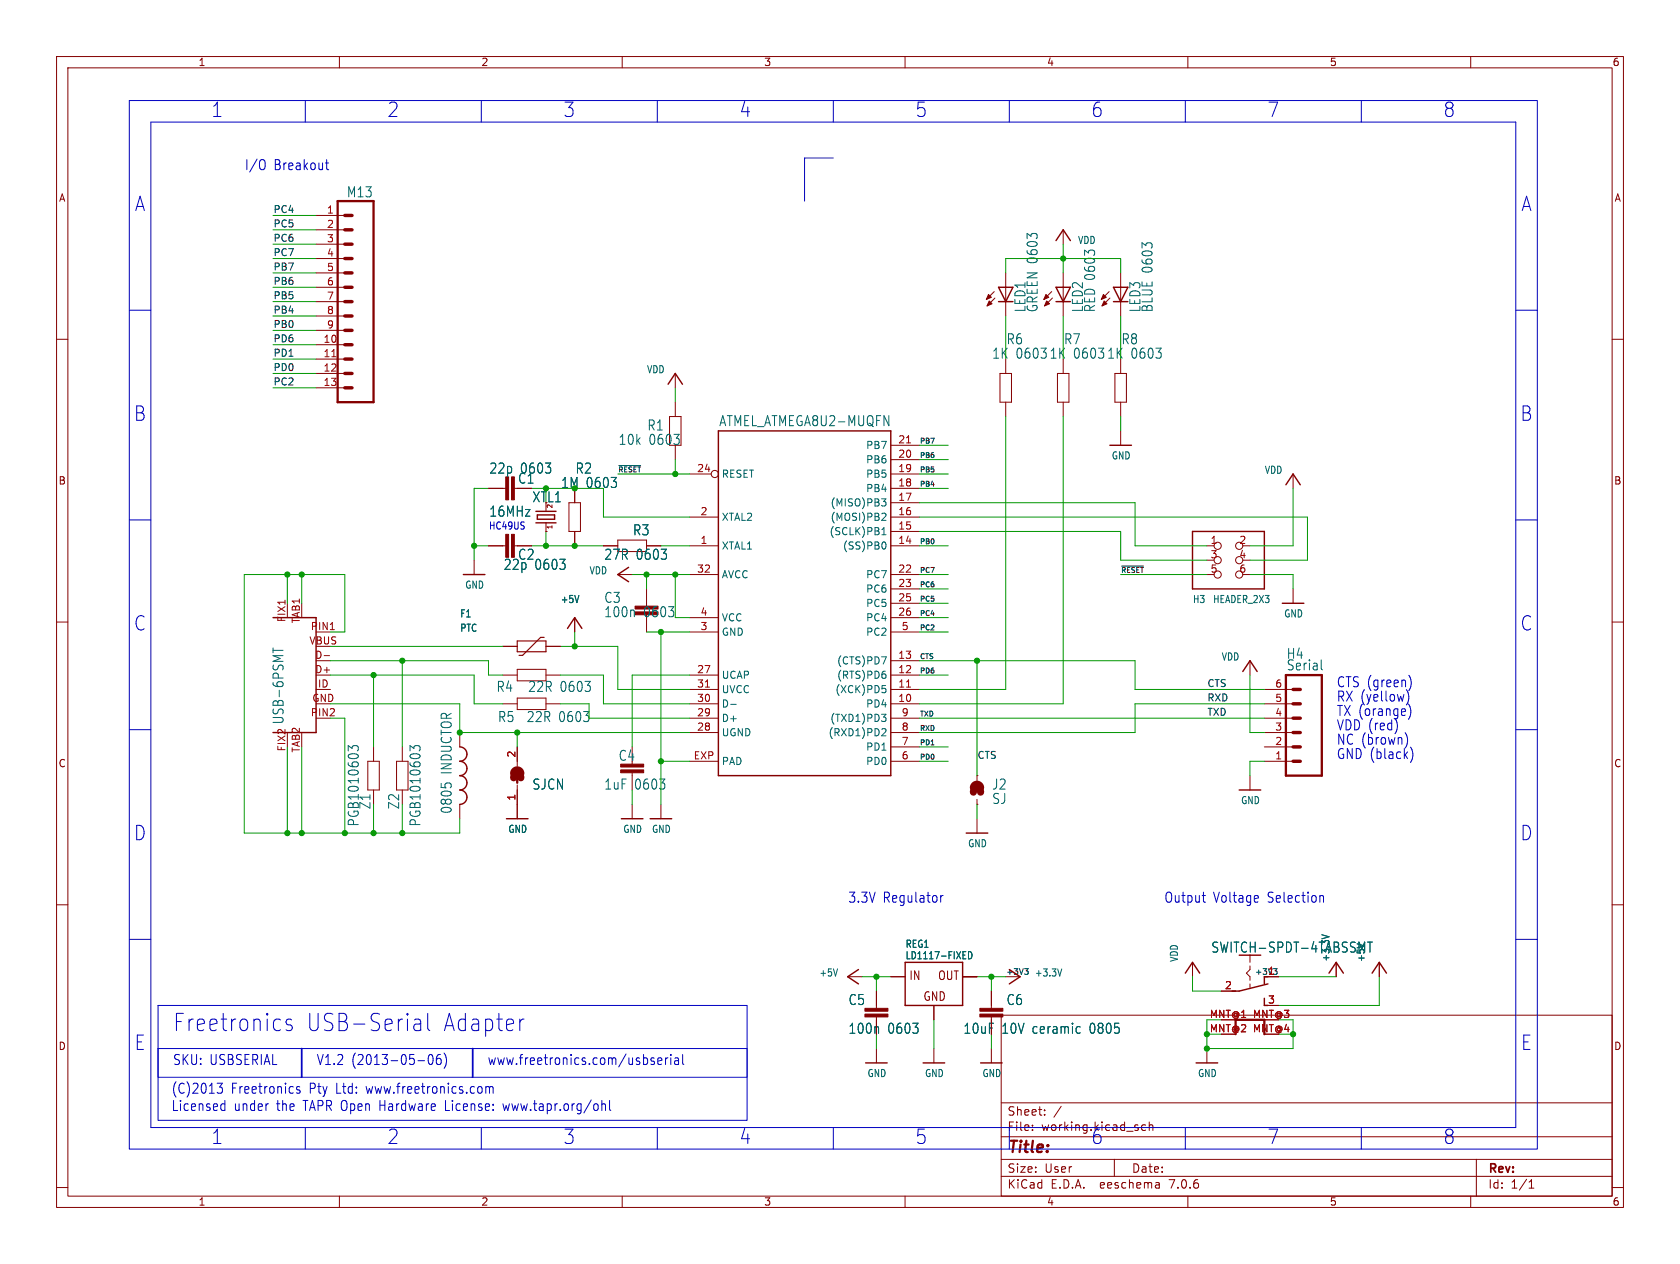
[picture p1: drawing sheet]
<svg xmlns="http://www.w3.org/2000/svg" width="297mm" height="224mm" viewBox="0 0 297 224" stroke-linecap="round" stroke-linejoin="round" font-family="sans-serif">
<g fill="none" stroke="#840000" stroke-width=".18">
<path d="M10 10h277v203.5h-277zM12 12h273v199.5h-273zM60 10v2M110 10v2M160 10v2M210 10v2M260 10v2M55.9 38.1h5.1M10 60h2M55.9 40.6h5.1M55.9 43.2h5.1M55.9 45.7h5.1"/>
<path d="M55.9 48.3h5.1M55.9 50.8h5.1M55.9 53.3h5.1M55.9 55.9h5.1M55.9 58.4h5.1M175.8 51.6l-1.4 1.4M175.9 52.7l-1.4 1.4M177.8 48.3v7.6M185.9 51.6l-1.4 1.4M186.1 52.7l-1.4 1.4M188 40.6v2.6M188 48.3v7.6"/>
<path d="M196.1 51.6l-1.4 1.4M196.2 52.7l-1.4 1.4M198.1 48.3v7.6M285 60h2M55.9 66h5.1M55.9 61h5.1M55.9 63.5h5.1M55.9 68.6h5.1M118.4 73.7h2v5h-2zM119.4 66v2.6M119.4 71.1v2.6M119.4 78.7v2.6"/>
<path d="M157.5 78.7h5.1M176.8 66h2v5.1h-2zM177.8 63.5v2.5M177.8 71.1v2.6M186.9 66h2.1v5.1h-2.1zM188 63.5v2.5M188 71.1v2.6M197.1 66h2v5.1h-2zM198.1 63.5v2.5M198.1 71.1v2.6M198.1 76.2v2.5M83.8 99.1v2.5"/>
<path d="M86.4 96.5h3M86.4 86.4h3M96.5 94h.1M96.5 88.9v1.5M96.5 92.5v1.5M100.6 88.9h2v5.1h-2zM101.6 86.4v2.5M101.6 94v2.5M106.7 96.5h2.5M109.2 95.5h5.1v2h-5.1zM114.3 96.5h2.5M121.9 96.5h5.1"/>
<path d="M121.9 91.4h5.1M121.9 83.8h3.8M157.5 96.5h5.1M157.5 94h5.1M157.5 91.4h5.1M157.5 88.9h5.1M157.5 86.4h5.1M157.5 83.8h5.1M157.5 81.3h5.1M213.4 96.5h1.2M213.4 99.1h1.2M219.7 96.5h1.3"/>
<path d="M219.7 99.1h1.3M228.6 83.8v2.6M10 110h2M55.9 116.8h2.5M88.9 119.4h2.5M88.9 114.3h2.5M91.4 118.4h5.1v2h-5.1zM96.5 119.4h2.6M96.5 114.3h2.6M101.6 109.2v2.6M109.2 101.6h2.6M114.3 104.1v3.1"/>
<path d="M114.3 109.2v2.6M121.9 101.6h5.1M121.9 119.4h5.1M121.9 109.2h5.1M121.9 111.8h5.1M157.5 101.6h5.1M157.5 119.4h5.1M157.5 116.8h5.1M157.5 104.1h5.1M157.5 106.7h5.1M157.5 109.2h5.1M157.5 111.8h5.1"/>
<path d="M213.4 101.6h1.2M219.7 101.6h1.3M221 116.8v2.6M228.6 104.1v2.6M285 110h2M55.9 121.9h2.5M65 134.6h2.1v5.1h-2.1zM66 132.1v2.5M66 139.7v2.5M70.1 134.6h2v5.1h-2zM71.1 132.1v2.5M71.1 139.7v2.5"/>
<path d="M81.3 129.5v2.6M88.9 124.5h2.5M91.4 123.4h5.1v2.1h-5.1zM91.4 132.1v3.4M91.4 138.8v6M96.5 124.5h2.6M111.8 136.7v3M121.9 134.6h5.1M121.9 129.5h5.1M121.9 127h5.1M121.9 124.5h5.1M121.9 121.9h5.1"/>
<path d="M157.5 134.6h5.1M157.5 132.1h5.1M157.5 129.5h5.1M157.5 127h5.1M157.5 124.5h5.1M157.5 121.9h5.1M172.7 137.2h.1M172.7 137.2v.8M221 137.2v2.5M223.5 134.6h5.1M223.5 132.1h5.1M223.5 129.5h5.1"/>
<path d="M223.5 127h5.1M223.5 124.5h5.1M223.5 121.9h5.1M10 160h2M81.3 142.2v2.6M111.8 142.2v2.6M116.8 142.2v2.6M172.7 142.2h.1M172.7 141.4v.8M172.7 144.8v2.5M285 160h2M149.9 172.7h2.5"/>
<path d="M154.9 175.3v3M154.9 179.8v3.1M157.5 172.7h2.5M165.1 177.8v2.5M170.2 172.7h2.5M175.3 175.3v3M175.3 179.8v3.1M177 179.5h108v32h-108zM177.8 172.7h2.5M210.8 170.2v2.5M215.9 175.3h2.5M221 168.9v1.3"/>
<path d="M221 170.8v.6l-.7 .7 .7 .6v.7M221 174v.6M223.5 172.7h2.6M223.5 177.8h2.6M236.2 170.2v2.5M243.8 170.2v2.5M154.9 185.4v2.6M165.1 185.4v2.6M175.3 185.4v2.6M177 195h108M182.5 199.8v.1M182.5 199v.1"/>
<path d="M184.7 197.1v.1M184.7 196.3v.1M187.6 195.6l-1.3 2M202.5 199l-.4-.1-.3 .3v.4l.2 .2h.5M203.2 199l.2-.1 .3 .1 .1 .9M203.2 198.4v1.5M213.4 185.4v2.6M10 210h2M60 211.5v2M110 211.5v2M160 211.5v2M177 208h108"/>
<path d="M177 205h108M177 201h108M197 205v3M204.9 209.2l.1 .9M205 210l-.2 .1M205 209.5h-.2M210 211.5v2M260 211.5v2M261 205v6.5M270.3 210.1h.9M270.3 209l.4-.4v1.5M285 210h2"/>
<circle cx="126.4" cy="83.8" r=".63"/>
<circle cx="215.3" cy="96.5" r=".63"/>
<circle cx="215.3" cy="99.1" r=".63"/>
<circle cx="219.1" cy="96.5" r=".63"/>
<circle cx="219.1" cy="99.1" r=".63"/>
<circle cx="215.3" cy="101.6" r=".63"/>
<circle cx="219.1" cy="101.6" r=".63"/>
</g>
<g fill="#840000" stroke="#840000" stroke-width=".18">
<path d="M173.2 179.3h4.1v.5h-4.1z"/>
<path d="M173.2 178.3h4.1v.5h-4.1z"/>
<path d="M152.9 179.3h4.1v.5h-4.1z"/>
<path d="M152.9 178.3h4.1v.5h-4.1z"/>
<path d="M109.7 136.1h4.1v.6h-4.1z"/>
<path d="M109.7 135.1h4.1v.5h-4.1z"/>
<path d="M112.3 108.2h4v.5h-4z"/>
<path d="M112.3 107.2h4v.5h-4z"/>
<path d="M90.4 94.5h.5v4.1h-.5z"/>
<path d="M89.4 94.5h.5v4.1h-.5z"/>
<path d="M90.4 84.3h.5v4.1h-.5z"/>
<path d="M89.4 84.3h.5v4.1h-.5z"/>
<path d="M195.1 52.1l.5 .5-.9 .4z"/>
<path d="M195.2 53.2l.5 .5-.9 .4z"/>
<path d="M174.8 52.1l.5 .5-.9 .4z"/>
<path d="M174.9 53.2l.5 .5-.9 .4z"/>
<path d="M184.9 52.1l.5 .5-.9 .4z"/>
<path d="M185 53.2l.5 .5-.8 .4z"/>
</g>
<g fill="none" stroke="#006464" stroke-width=".18">
<path d="M156.3 73.5l.8 1.8v-1.8M155.8 88.2h.8l-.4 .5 .4 .1v.4l-.2 .3h-.4M155.9 94.6h.7M155.9 93.7l.4-.4v1.3M156.1 90.7l.4 .1 .1 .3-.8 .9h.8M156.3 95.8a.79 .79 0 0 1 0 1.3M48.3 114.6v.8M48.3 115h1.7M102.3 105.3l-.3 1.3M155.8 116.1h.9l-.6 1.3M156.6 119.3v.5M233.6 116.7v1.5l.2 .3"/>
<path d="M61.6 132.8v-.9l.6 .5a.41 .41 0 0 1 .4-.5l.7 .1v.6l-.1 .2M72.5 132.8v-.9l.7 .5a.41 .41 0 0 1 .3-.5l.7 .1 .1 .6-.2 .2M78 138.5v.7M78.7 138.6l.3-.1 .7 .1M129.2 124.6h.9M155.8 126.3h.8l-.4 .5 .4 .1v.4l-.2 .3h-.4M156 121.2h.6M156.1 121.7h.3l.2 .3-.1 .4-.4 .1M156.1 128.8l.4 .1 .1 .3-.8 .9h.8M148.1 171.3l-.4 1.3M170.2 169.6h.6M170.2 168.3h.6"/>
<path d="M171.2 168.3a.67 .67 0 0 1 .7 .4 .67 .67 0 0 1-.3 .8l-.4 .1zM187.7 171.3l-.4 1.3M233.7 165.3l1.3 .4M241.8 166.6h.8M242.2 166.6v1.8M190.5 181.5l.5 .1M191 182.6l-.5 .1"/>
</g>
<g fill="none" stroke="#840000" stroke-width=".25">
<path d="M176.5 53.3h2.6M176.5 50.8h2.6l-1.3 2.5zM186.7 42.5l1.3-1.9 1.2 1.9M186.7 53.3h2.5M186.7 50.8h2.5l-1.2 2.5zM196.8 53.3h2.6M196.8 50.8h2.6l-1.3 2.5zM118.1 67.9l1.3-1.9 1.2 1.9M127 76.2h30.5v61h-30.5zM196.2 78.7h3.8M94.7 92.5h3.6M94.7 90.4h3.6"/>
<path d="M95 91.1h3v.7h-3zM210.8 94h12.7v10.1h-12.7zM227.3 85.7l1.3-1.9 1.3 1.9M48.3 109.2h7.6v20.3h-7.6M81.9 101.6h3.8M100.3 111.1l1.3-1.9 1.3 1.9M111.1 100.3l-1.9 1.3 1.9 1.3M219.7 118.7l1.3-1.9 1.2 1.9M226.7 106.7h3.8M81.3 132.1a1.27 1.27 0 0 1 1.2 1.2 1.27 1.27 0 0 1-1.2 1.3 1.27 1.27 0 0 1 1.2 1.3 1.27 1.27 0 0 1-1.2 1.3 1.27 1.27 0 0 1 1.2 1.2 1.27 1.27 0 0 1-1.2 1.3 1.27 1.27 0 0 1 1.2 1.3 1.27 1.27 0 0 1-1.2 1.2M219.1 139.7h3.8M89.5 144.8h3.8"/>
<path d="M109.9 144.8h3.8M114.9 144.8h3.8M170.8 147.3h3.8M151.8 171.4l-1.9 1.3 1.9 1.3M160 170.2h10.2v7.6h-10.2zM180.3 172.7l-1.9 1.3M209.5 172.1l1.3-1.9 1.3 1.9M223.5 172.7v1.3M223.5 176.5v1.3h.7M224.2 174l-5.1 1.3h-1.3M234.9 172.1l1.3-1.9 1.3 1.9M242.6 172.1l1.2-1.9 1.3 1.9"/>
<path d="M153 188h3.8M163.2 188h3.8M173.4 188h3.8M211.5 188h3.8"/>
</g>
<path d="M59.7 35.6h6.3v35.5h-6.3zM227.3 119.4h6.4v17.8h-6.4zM91.4 135.9v2.5M218.4 182.9v-2.6h5.1v2.6" fill="none" stroke="#840000" stroke-width=".41"/>
<g fill="none" stroke="#840000" stroke-width=".61">
<path d="M61 38.1h1.2M61 40.6h1.2M61 43.2h1.2M61 45.7h1.2M61 48.3h1.2M61 50.8h1.2M61 53.3h1.2M61 55.9h1.2M61 58.4h1.2M61 61h1.2M61 63.5h1.2M61 66h1.2"/>
<path d="M61 68.6h1.2M228.6 134.6h1.3M228.6 132.1h1.3M228.6 129.5h1.3M228.6 127h1.3M228.6 124.5h1.3M228.6 121.9h1.3"/>
</g>
<path d="M90.8 137.5a.64 .64 0 0 1 .6-.6 .64 .64 0 0 1 .7 .6M90.8 136.8a.64 .64 0 0 1 .6-.7 .64 .64 0 0 1 .7 .7M172.1 139.3a.64 .64 0 0 1 .6-.6 .64 .64 0 0 1 .7 .6M172.1 140.1a.64 .64 0 0 1 .6-.7 .64 .64 0 0 1 .7 .7" fill="none" stroke="#840000" stroke-width="1.3"/>
<path d="M58.7 63.1h.7M160.3 78.3h.7M57.3 115.9h1M58.4 111.3h.7M124.7 121.5h.7M160.3 121.5h.7" fill="none" stroke="#a90000" stroke-width=".18"/>
<path d="M91.4 113.3h5.1v2h-5.1zM96.2 112.7h-.6l-3.2 3.2h-.6" fill="none" stroke="#840000" stroke-width=".2"/>
<path d="M109.4 82.3h3.9M198.3 100.1h3.9M181.1 171.3h.7l-.4 .4M181.6 171.7l.2 .2v.2l-.2 .2M225.1 171.3h.7l-.4 .4 .3 .1 .1 .3-.2 .2h-.3" fill="none" stroke="#0f0f0f" stroke-width=".18"/>
<g fill="none" stroke="#0000c2" stroke-width=".18">
<path d="M22.9 17.8h248.9v185.4h-248.9zM54 17.8v3.8M85.1 17.8v3.8M116.2 17.8v3.8M147.3 17.8v3.8M178.4 17.8v3.8M209.5 17.8v3.8M240.7 17.8v3.8M26.7 21.6h241.3v177.8h-241.3zM46.7 28.3a1.43 1.43 0 0 1 0 1.6M57.5 28.8h.6M57.7 28.2v1.6l.1 .1 .3 .1"/>
<path d="M147.3 27.9h-5.1v7.7M22.9 54.9h3.8M268 54.9h3.8M22.9 91.9h3.8M268 91.9h3.8M249.1 119.5a2.39 2.39 0 0 1 0 2.5M22.9 129h3.8M247 127.8v1.2M248.4 129.6a2.35 2.35 0 0 1 .3 2.2M249 122.7l.1 .8-.4 1.1M249 124.5a2.31 2.31 0 0 1 0 2.7M249.3 132.1a2.31 2.31 0 0 1 0 2.7"/>
<path d="M268 129h3.8M166.3 158.4v1.1M166.7 158.4h-.3l-.1 .3M212.5 158.4h.6M212.8 159.5h.3M222.2 158.4h.2l.1 .4-.8 .2M222.4 159.5h-.2M233.4 158.4h.5l.1 1.1M22.9 166.1h3.8M27.9 177.8h104.2v12.7h-104.2zM75.6 179.2v2.6l.1 .3 .3 .1M268 166.1h3.8"/>
<path d="M27.9 185.4h104.2v12.7h-104.2zM38.4 191.5h.9l-.5 .7a.41 .41 0 0 1 .5 .4l-.1 .6-.6 .1M39.3 195.2l.5 .1M39.8 194.6v1.8M39.8 196.3l-.5 .1M51.6 180.4l-.7-.2a.53 .53 0 0 0-.3 .5 .53 .53 0 0 0 .3 .5h.4a.53 .53 0 0 1 .4 .5 .53 .53 0 0 1-.4 .5h-.5l-.2-.1M53 192.2l-.4-.1a.31 .31 0 0 0-.2 .3 .31 .31 0 0 0 .2 .3h.3a.31 .31 0 0 1 .2 .3 .31 .31 0 0 1-.2 .3l-.5-.1M54 199.4v3.8M73.3 180.4l.2-.2h.5l.3 .2 .1 .3v1.5M73.9 187.6h1.2M74.4 180.9l-.3 .2h-.6a.63 .63 0 0 0-.4 .6 .63 .63 0 0 0 .4 .5h.6l.3-.1M75.9 186.6l.3-.1a1.23 1.23 0 0 1 0 1.7h-.1a1.32 1.32 0 0 1-.2-1.6z"/>
<path d="M77.9 186.5a.63 .63 0 0 0-.8 .7v.7l.2 .3h.4l.2-.1 .1-.6-.1-.3-.5-.1-.3 .4M78.5 186.2a2.31 2.31 0 0 1 0 2.7M85.1 199.4v3.8M85.9 192.3a.37 .37 0 0 1 .6-.1v.2M85.9 192.1v1.2M86.5 192.4l.2-.3 .4 .1 .1 1.1M86.5 192.4v.9M92.6 180.2l-.5 .2M106.4 195.4a.37 .37 0 0 1 .6-.1v1.1M106.4 194.6v1.8M107.8 194.6v1.5l.2 .3M115.3 187.7h.2a.31 .31 0 0 1 .2 .3 .31 .31 0 0 1-.2 .2h-.3"/>
<path d="M115.3 187.1h.3M116.2 199.4v3.8M116.3 187.7l.7-.2-.1-.4h-.4l-.2 .2 .1 .9h.5M117.7 187.1v1.1M118.1 187.1h-.3l-.1 .3M118.6 186.5v.1M118.6 187.1v1.1M119.3 187.1h.6l.1 1.1M120 187.5l-.5 .1a.37 .37 0 0 0-.3 .3 .37 .37 0 0 0 .3 .3h.5M120.7 186.5v1.5l.2 .2M147.3 199.4v3.8M178.4 199.4v3.8"/>
<path d="M209.5 199.4v3.8M240.7 199.4v3.8"/>
</g>
<path d="M53.3 185.4v5.1M83.6 185.4v5.1" fill="none" stroke="#0000c2" stroke-width=".3"/>
<g fill="none" stroke="#009600" stroke-width=".18">
<path d="M48.3 38.1h7.6M48.3 55.9h7.6M48.3 58.4h7.6M48.3 53.3h7.6M48.3 43.2h7.6M48.3 48.3h7.6M48.3 45.7h7.6M48.3 50.8h7.6M48.3 40.6h7.6M177.8 48.3v-2.6h20.3v2.6M177.8 55.9v7.6M188 43.2v5.1"/>
<path d="M188 55.9v7.6M198.1 55.9v7.6M48.3 68.6h7.6M48.3 63.5h7.6M48.3 66h7.6M48.3 61h7.6M119.4 68.6v2.5M162.6 78.7h5M177.8 73.7v48.2h-15.2M188 73.7v50.8h-25.4M198.1 73.7v2.5M83.8 96.5h2.6"/>
<path d="M86.4 86.4h-2.6v12.7M94 96.5h12.7M94 86.4h12.7v5h15.2M96.5 86.4v2.5M96.5 94v2.5M109.2 83.8h12.7M116.8 96.5h5.1M119.4 81.3v2.5M162.6 96.5h5M162.6 88.9h38.1v7.6h12.7M162.6 94h35.5v5.1h15.3M162.6 91.4h68.5v7.7h-10.1"/>
<path d="M162.6 86.4h5M162.6 83.8h5M162.6 81.3h5M228.6 86.4v10.1h-7.6M50.8 101.6v5.1M53.3 101.6v5.1M58.4 111.8h2.6v-10.2h-17.8v45.7h38.1v-2.5M58.4 116.8h28v2.6h2.5M58.4 119.4h25.4v5.1h5.1M58.4 114.3h30.5M66 119.4v12.7M71.1 116.8v15.3"/>
<path d="M99.1 119.4h7.6v5.1h15.2M99.1 114.3h10.1v7.6h12.7M101.6 111.8v2.5M111.8 101.6h10.1M114.3 111.8h7.6M114.3 101.6v2.5M116.8 111.8v30.4M119.4 101.6v7.6h2.5M121.9 119.4h-10.1v12.7M162.6 101.6h5M162.6 104.1h5M162.6 109.2h5"/>
<path d="M162.6 116.8h38.1v5.1h22.8M162.6 111.8h5M162.6 106.7h5M162.6 119.4h5M172.7 116.8v20.4M198.1 101.6h15.3M221 101.6h7.6v2.5M221 119.4v10.1h2.5M50.8 132.1v15.2M53.3 132.1v15.2M58.4 124.5h22.9v5h40.6M58.4 127h2.6v20.3"/>
<path d="M91.4 129.5v2.6M99.1 124.5h5v2.5h17.8M111.8 139.7v2.5M116.8 134.6h5.1M162.6 132.1h5M162.6 134.6h5M162.6 127h60.9M223.5 124.5h-22.8v5h-38.1M223.5 134.6h-2.5v2.6M66 142.2v5.1M71.1 142.2v5.1M172.7 142.2v2.6"/>
<path d="M152.4 172.7h5.1M154.9 172.7v2.6M172.7 172.7h5.1M175.3 172.7v2.6M210.8 172.7v2.6h5.1M226.1 172.7h10.1M243.8 172.7v5.1h-17.7M154.9 182.9v2.5M165.1 180.3v5.1M175.3 182.9v2.5M213.4 180.3v5.1h15.2v-5.1h-2.5M226.1 182.9h2.5"/>
</g>
<g fill="#009600" stroke="#009600" stroke-width=".18">
<circle cx="172.7" cy="116.8" r=".46"/>
<circle cx="116.8" cy="134.6" r=".46"/>
<circle cx="188" cy="45.7" r=".46"/>
<circle cx="228.6" cy="182.9" r=".46"/>
<circle cx="154.9" cy="172.7" r=".46"/>
<circle cx="175.3" cy="172.7" r=".46"/>
<circle cx="213.4" cy="182.9" r=".46"/>
<circle cx="213.4" cy="185.4" r=".46"/>
<circle cx="119.4" cy="83.8" r=".46"/>
<circle cx="116.8" cy="111.8" r=".46"/>
<circle cx="114.3" cy="101.6" r=".46"/>
<circle cx="119.4" cy="101.6" r=".46"/>
<circle cx="50.8" cy="147.3" r=".46"/>
<circle cx="53.3" cy="147.3" r=".46"/>
<circle cx="81.3" cy="129.5" r=".46"/>
<circle cx="91.4" cy="129.5" r=".46"/>
<circle cx="71.1" cy="147.3" r=".46"/>
<circle cx="61" cy="147.3" r=".46"/>
<circle cx="66" cy="147.3" r=".46"/>
<circle cx="101.6" cy="96.5" r=".46"/>
<circle cx="96.5" cy="96.5" r=".46"/>
<circle cx="101.6" cy="114.3" r=".46"/>
<circle cx="96.5" cy="86.4" r=".46"/>
<circle cx="83.8" cy="96.5" r=".46"/>
<circle cx="66" cy="119.4" r=".46"/>
<circle cx="71.1" cy="116.8" r=".46"/>
<circle cx="50.8" cy="101.6" r=".46"/>
<circle cx="53.3" cy="101.6" r=".46"/>
</g>
<g font-size="4.2" fill="#0000c2">
<text x="30.5" y="182.6">Freetronics</text>
<text x="54" y="182.6">USB-Serial</text>
<text x="78.1" y="182.6">Adapter</text>
</g>
<g font-size="3.5" fill="#0000c2">
<text x="37.3" y="20.9">1</text>
<text x="68.4" y="20.9">2</text>
<text x="99.6" y="20.9">3</text>
<text x="130.7" y="20.9">4</text>
<text x="161.8" y="20.9">5</text>
<text x="192.9" y="20.9">6</text>
<text x="224" y="20.9">7</text>
<text x="255.1" y="20.9">8</text>
<text x="23.8" y="37.6">A</text>
<text x="268.9" y="37.6">A</text>
<text x="23.6" y="74.7">B</text>
<text x="268.7" y="74.7">B</text>
<text x="23.6" y="111.7">C</text>
<text x="268.7" y="111.7">C</text>
<text x="23.6" y="148.8">D</text>
<text x="268.7" y="148.8">D</text>
<text x="23.7" y="185.9">E</text>
<text x="268.8" y="185.9">E</text>
<text x="37.3" y="202.5">1</text>
<text x="68.4" y="202.5">2</text>
<text x="99.6" y="202.5">3</text>
<text x="130.7" y="202.5">4</text>
<text x="161.8" y="202.5">5</text>
<text x="192.9" y="202.5">6</text>
<text x="224" y="202.5">7</text>
<text x="255.1" y="202.5">8</text>
</g>
<text font-size="2.8" fill="#840000" x="178" y="204.4">Title:</text>
<g font-size="2.5" fill="#0000c2">
<text x="43.2" y="30.2">I/O</text>
<text x="48.4" y="30.2">Breakout</text>
<text x="236.2" y="121.7">CTS (green)</text>
<text x="236.2" y="124.2">RX (yellow)</text>
<text x="236.2" y="126.8">TX (orange)</text>
<text x="236.2" y="129.3">VDD (red)</text>
<text x="236.2" y="131.8">NC (brown)</text>
<text x="236.2" y="134.4">GND (black)</text>
<text x="149.9" y="159.8">3.3V</text>
<text x="156.1" y="159.8">Regulator</text>
<text x="205.7" y="159.8">Output</text>
<text x="214.5" y="159.8">Voltage</text>
<text x="224.1" y="159.8">Selection</text>
<text x="30.5" y="188.5">SKU: USBSERIAL</text>
<text x="55.9" y="188.5">V1.2</text>
<text x="62.1" y="188.5">(2013-05-06)</text>
<text x="86.1" y="188.5">www.freetronics.com/usbserial</text>
<text x="30.2" y="193.6">(C)2013</text>
<text x="30.2" y="196.6">Licensed</text>
<text x="40.8" y="193.6">Freetronics</text>
<text x="41.3" y="196.6">under</text>
<text x="49" y="196.6">the</text>
<text x="53.8" y="196.6">TAPR Open</text>
<text x="54.7" y="193.6">Pty</text>
<text x="59.5" y="193.6">Ltd:</text>
<text x="65" y="193.6">www.freetronics.com</text>
<text x="67.5" y="196.6">Hardware</text>
<text x="79.2" y="196.6">License:</text>
<text x="89.7" y="196.6">www.tapr.org/ohl</text>
</g>
<g font-size="2.5" fill="#006464">
<text x="61.2" y="35.1">M13</text>
<text x="181.5" y="55.3" transform="rotate(-90 181.5 55.3)">LED1</text>
<text x="183.7" y="55.3" transform="rotate(-90 183.7 55.3)">GREEN 0603</text>
<text x="191.7" y="55.3" transform="rotate(-90 191.7 55.3)">LED2</text>
<text x="193.8" y="55.3" transform="rotate(-90 193.8 55.3)">RED 0603</text>
<text x="201.8" y="55.3" transform="rotate(-90 201.8 55.3)">LED3</text>
<text x="204" y="55.3" transform="rotate(-90 204 55.3)">BLUE 0603</text>
<text x="175.3" y="63.6">1K</text>
<text x="177.9" y="61.1">R6</text>
<text x="179.6" y="63.6">0603</text>
<text x="185.5" y="63.6">1K</text>
<text x="188" y="61.1">R7</text>
<text x="189.7" y="63.6">0603</text>
<text x="195.6" y="63.6">1K</text>
<text x="198.2" y="61.1">R8</text>
<text x="199.9" y="63.6">0603</text>
<text x="114.4" y="76.3">R1</text>
<text x="127.1" y="75.6">ATMEL_ATMEGA8U2-MUQFN</text>
<text x="86.4" y="84">22p</text>
<text x="92" y="84">0603</text>
<text x="101.7" y="84">R2</text>
<text x="109.3" y="78.9">10k</text>
<text x="114.7" y="78.9">0603</text>
<text x="103.6" y="86.5">0603</text>
<text x="86.4" y="91.6">16MHz</text>
<text x="111.8" y="94.9">R3</text>
<text x="89" y="101">22p</text>
<text x="94.5" y="101">0603</text>
<text x="106.7" y="99.2">27R</text>
<text x="112.4" y="99.2">0603</text>
<text x="106.7" y="106.8">C3</text>
<text x="106.7" y="109.4">100n</text>
<text x="113.7" y="109.4">0603</text>
<text x="227.4" y="116.7">H4</text>
<text x="227.4" y="118.8">Serial</text>
<text x="87.7" y="122.6">R4</text>
<text x="93.3" y="122.6">22R</text>
<text x="99" y="122.6">0603</text>
<text x="50.4" y="128.2" transform="rotate(-90 50.4 128.2)">USB-6PSMT</text>
<text x="87.9" y="127.9">R5</text>
<text x="93" y="127.9">22R</text>
<text x="98.7" y="127.9">0603</text>
<text x="80.1" y="136.9" transform="rotate(-90 80.1 136.9)">INDUCTOR</text>
<text x="109.3" y="134.8">C4</text>
<text x="65.7" y="143.2" transform="rotate(-90 65.7 143.2)">Z1</text>
<text x="70.8" y="143.2" transform="rotate(-90 70.8 143.2)">Z2</text>
<text x="94" y="139.8">SJCN</text>
<text x="106.7" y="139.8">1uF</text>
<text x="112.1" y="139.8">0603</text>
<text x="175.3" y="139.8">J2</text>
<text x="175.3" y="142.4">SJ</text>
<text x="63.6" y="146.2" transform="rotate(-90 63.6 146.2)">PGB1010603</text>
<text x="74.6" y="146.2" transform="rotate(-90 74.6 146.2)">PGB1010603</text>
<text x="80.1" y="144" transform="rotate(-90 80.1 144)">0805</text>
<text x="214" y="168.7">SWITCH-SPDT-4TABSSMT</text>
<text x="149.9" y="177.9">C5</text>
<text x="177.9" y="177.9">C6</text>
<text x="149.9" y="183">100n</text>
<text x="156.9" y="183">0603</text>
<text x="170.2" y="183">10uF</text>
<text x="177.1" y="183">10V</text>
<text x="182.6" y="183">ceramic</text>
<text x="192.8" y="183">0805</text>
</g>
<g font-size="2.5" fill="#840000">
<text x="91.5" y="85.7">C1</text>
<text x="94" y="89">XTL1</text>
<text x="91.5" y="99.2">C2</text>
</g>
<text font-size="2.5" fill="#009600" x="99.1" y="86.5">1M</text>
<g font-size="2.1" fill="#840000">
<text x="160.7" y="173.5">IN</text>
<text x="165.7" y="173.5">OUT</text>
<text x="163.1" y="177.2">GND</text>
<text x="178" y="197.5">Sheet:</text>
<text x="178" y="200.2">File:</text>
<text x="184.1" y="200.2">working.kicad_sch</text>
<text x="178" y="207.6">Size:</text>
<text x="184.7" y="207.6">User</text>
<text x="200" y="207.6">Date:</text>
<text x="263" y="207.8">Rev:</text>
<text x="178" y="210.4">KiCad</text>
<text x="185.7" y="210.4">E.D.A.</text>
<text x="194.6" y="210.4">eeschema</text>
<text x="207" y="210.4">7.0.6</text>
<text x="263" y="210.4">Id:</text>
<text x="267.1" y="210.4">1/1</text>
</g>
<g font-size="1.8" fill="#840000">
<text x="35" y="11.9">1</text>
<text x="85" y="11.9">2</text>
<text x="135" y="11.9">3</text>
<text x="185" y="11.9">4</text>
<text x="235" y="11.9">5</text>
<text x="285" y="11.9">6</text>
<text x="10.3" y="35.9">A</text>
<text x="285.3" y="35.9">A</text>
<text x="10.3" y="85.9">B</text>
<text x="285.3" y="85.9">B</text>
<text x="10.3" y="135.9">C</text>
<text x="285.3" y="135.9">C</text>
<text x="10.3" y="185.9">D</text>
<text x="285.3" y="185.9">D</text>
<text x="35" y="213.4">1</text>
<text x="85" y="213.4">2</text>
<text x="135" y="213.4">3</text>
<text x="185" y="213.4">4</text>
<text x="235" y="213.4">5</text>
<text x="285" y="213.4">6</text>
</g>
<g font-size="1.8" fill="#a90000">
<text x="57.7" y="37.8">1</text>
<text x="57.7" y="40.4">2</text>
<text x="57.7" y="42.9">3</text>
<text x="57.7" y="45.5">4</text>
<text x="57.7" y="48">5</text>
<text x="57.7" y="50.5">6</text>
<text x="57.7" y="53.1">7</text>
<text x="57.7" y="55.6">8</text>
<text x="57.7" y="58.2">9</text>
<text x="57.1" y="60.7">10</text>
<text x="57.1" y="63.2">11</text>
<text x="57.1" y="65.8">12</text>
<text x="57.1" y="68.3">13</text>
<text x="123.1" y="83.6">24</text>
<text x="158.7" y="83.6">19</text>
<text x="158.7" y="81">20</text>
<text x="158.7" y="78.5">21</text>
<text x="158.7" y="88.6">17</text>
<text x="158.7" y="86.1">18</text>
<text x="123.8" y="91.2">2</text>
<text x="158.7" y="93.7">15</text>
<text x="158.7" y="91.2">16</text>
<text x="123.1" y="101.3">32</text>
<text x="123.8" y="96.3">1</text>
<text x="158.7" y="96.3">14</text>
<text x="158.7" y="101.3">22</text>
<text x="213.9" y="96.3">1</text>
<text x="213.9" y="98.8">3</text>
<text x="213.9" y="101.3">5</text>
<text x="219" y="96.3">2</text>
<text x="219" y="98.8">4</text>
<text x="219" y="101.3">6</text>
<text x="158.7" y="103.9">23</text>
<text x="158.7" y="106.4">25</text>
<text x="50.5" y="110.1" transform="rotate(-90 50.5 110.1)">FIX1</text>
<text x="53.1" y="110.3" transform="rotate(-90 53.1 110.3)">TAB1</text>
<text x="54.8" y="111.5">PIN1</text>
<text x="123.8" y="111.5">3</text>
<text x="123.8" y="109">4</text>
<text x="158.7" y="109">26</text>
<text x="159.3" y="111.5">5</text>
<text x="54.6" y="114">VBUS</text>
<text x="55.6" y="119.1">D+</text>
<text x="55.6" y="116.6">D-</text>
<text x="123.1" y="119.1">27</text>
<text x="158.7" y="119.1">12</text>
<text x="158.7" y="116.6">13</text>
<text x="55.1" y="124.2">GND</text>
<text x="56.1" y="121.7">ID</text>
<text x="123.1" y="124.2">30</text>
<text x="123.1" y="121.7">31</text>
<text x="158.7" y="124.2">10</text>
<text x="158.7" y="121.7">11</text>
<text x="225.4" y="124.2">5</text>
<text x="225.4" y="121.7">6</text>
<text x="54.8" y="126.7">PIN2</text>
<text x="123.1" y="129.3">28</text>
<text x="123.1" y="126.7">29</text>
<text x="159.3" y="131.8">7</text>
<text x="159.3" y="129.3">8</text>
<text x="159.3" y="126.7">9</text>
<text x="225.4" y="131.8">2</text>
<text x="225.4" y="129.3">3</text>
<text x="225.4" y="126.7">4</text>
<text x="50.5" y="133" transform="rotate(-90 50.5 133)">FIX2</text>
<text x="53.1" y="133.2" transform="rotate(-90 53.1 133.2)">TAB2</text>
<text x="91.2" y="134.1" transform="rotate(-90 91.2 134.1)">2</text>
<text x="122.5" y="134.4">EXP</text>
<text x="159.3" y="134.4">6</text>
<text x="225.4" y="134.4">1</text>
<text x="91.2" y="141.7" transform="rotate(-90 91.2 141.7)">1</text>
<text x="224.1" y="172.5">1</text>
<text x="216.5" y="175">2</text>
<text x="224.1" y="177.5">3</text>
<text x="213.8" y="180.1">MNT@1 MNT@3</text>
<text x="213.8" y="182.6">MNT@2 MNT@4</text>
</g>
<g font-size="1.8" fill="#006464">
<text x="190.5" y="43.3">VDD</text>
<text x="114.3" y="66.2">VDD</text>
<text x="153" y="82.1">PB6</text>
<text x="153" y="79.6">PB7</text>
<text x="196.4" y="81.4">GND</text>
<text x="223.5" y="84">VDD</text>
<text x="127.5" y="84.7">RESET</text>
<text x="146.7" y="89.8">(MISO)PB3</text>
<text x="153" y="87.2">PB4</text>
<text x="153" y="84.7">PB5</text>
<text x="127.5" y="92.3">XTAL2</text>
<text x="146.5" y="94.8">(SCLK)PB1</text>
<text x="146.7" y="92.3">(MOSI)PB2</text>
<text x="104.1" y="101.8">VDD</text>
<text x="127.5" y="97.4">XTAL1</text>
<text x="148.9" y="97.4">(SS)PB0</text>
<text x="82.1" y="104.3">GND</text>
<text x="99" y="106.8">+5V</text>
<text x="127.5" y="102.5">AVCC</text>
<text x="153" y="102.5">PC7</text>
<text x="153" y="105">PC6</text>
<text x="153" y="107.5">PC5</text>
<text x="210.8" y="106.8">H3</text>
<text x="214.3" y="106.8">HEADER_2X3</text>
<text x="81.3" y="109.4">F1</text>
<text x="81.3" y="111.9">PTC</text>
<text x="127.5" y="112.6">GND</text>
<text x="127.5" y="110.1">VCC</text>
<text x="153" y="110.1">PC4</text>
<text x="153" y="112.6">PC2</text>
<text x="226.9" y="109.4">GND</text>
<text x="147.9" y="117.7">(CTS)PD7</text>
<text x="215.9" y="117">VDD</text>
<text x="127.5" y="120.2">UCAP</text>
<text x="127.5" y="125.3">D-</text>
<text x="127.5" y="122.8">UVCC</text>
<text x="147.6" y="122.8">(XCK)PD5</text>
<text x="147.9" y="120.2">(RTS)PD6</text>
<text x="153" y="125.3">PD4</text>
<text x="127.5" y="130.4">UGND</text>
<text x="127.5" y="127.9">D+</text>
<text x="146.4" y="130.4">(RXD1)PD2</text>
<text x="146.7" y="127.9">(TXD1)PD3</text>
<text x="127.5" y="135.5">PAD</text>
<text x="153" y="135.5">PD0</text>
<text x="153" y="132.9">PD1</text>
<text x="219.3" y="142.4">GND</text>
<text x="89.8" y="147.5">GND</text>
<text x="110.1" y="147.5">GND</text>
<text x="115.2" y="147.5">GND</text>
<text x="171" y="150">GND</text>
<text x="160" y="167.8">REG1</text>
<text x="144.8" y="172.9">+5V</text>
<text x="160" y="169.8">LD1117-FIXED</text>
<text x="182.9" y="172.9">+3.3V</text>
<text x="208.4" y="170.2" transform="rotate(-90 208.4 170.2)">VDD</text>
<text x="235.2" y="170.1" transform="rotate(-90 235.2 170.1)">+3.3V</text>
<text x="241.5" y="170.2" transform="rotate(-90 241.5 170.2)">+5V</text>
<text x="153.3" y="190.7">GND</text>
<text x="163.4" y="190.7">GND</text>
<text x="173.6" y="190.7">GND</text>
<text x="211.7" y="190.7">GND</text>
</g>
<text font-size="1.8" fill="#0000c2" x="86.4" y="93.7">HC49US</text>
<g font-size="1.7" fill="#0f0f0f">
<text x="48.3" y="37.8">PC4</text>
<text x="48.3" y="40.3">PC5</text>
<text x="48.3" y="47.9">PB7</text>
<text x="48.3" y="45.4">PC7</text>
<text x="48.3" y="42.8">PC6</text>
<text x="48.3" y="50.5">PB6</text>
<text x="48.3" y="53">PB5</text>
<text x="48.3" y="55.5">PB4</text>
<text x="48.3" y="58.1">PB0</text>
<text x="48.3" y="63.2">PD1</text>
<text x="48.3" y="60.6">PD6</text>
<text x="48.3" y="65.7">PD0</text>
<text x="48.3" y="68.2">PC2</text>
<text x="213.4" y="121.6">CTS</text>
<text x="213.4" y="124.1">RXD</text>
<text x="213.4" y="126.7">TXD</text>
<text x="172.7" y="134.3">CTS</text>
</g>
<g font-size="1.4" fill="#0f0f0f">
<text x="177.8" y="172.4">+3V3</text>
<text x="221.7" y="172.4">+3V3</text>
</g>
<g font-size="1.2" fill="#0f0f0f">
<text x="109.2" y="83.6">~{RESET}</text>
<text x="162.6" y="83.6">PB5</text>
<text x="162.6" y="78.5">PB7</text>
<text x="162.6" y="81">PB6</text>
<text x="162.6" y="86.1">PB4</text>
<text x="162.6" y="96.3">PB0</text>
<text x="162.6" y="101.4">PC7</text>
<text x="198.1" y="101.4">~{RESET}</text>
<text x="162.6" y="106.4">PC5</text>
<text x="162.6" y="103.9">PC6</text>
<text x="162.6" y="109">PC4</text>
<text x="162.6" y="111.5">PC2</text>
<text x="162.6" y="116.6">CTS</text>
<text x="162.6" y="119.1">PD6</text>
<text x="162.6" y="126.8">TXD</text>
<text x="162.6" y="129.3">RXD</text>
<text x="162.6" y="131.8">PD1</text>
<text x="162.6" y="134.4">PD0</text>
</g>
<g font-size="1.2" fill="#840000">
<text x="97.9" y="93.7" transform="rotate(-90 97.9 93.7)">1</text>
<text x="97.9" y="90" transform="rotate(-90 97.9 90)">2</text>
</g>
</svg>
